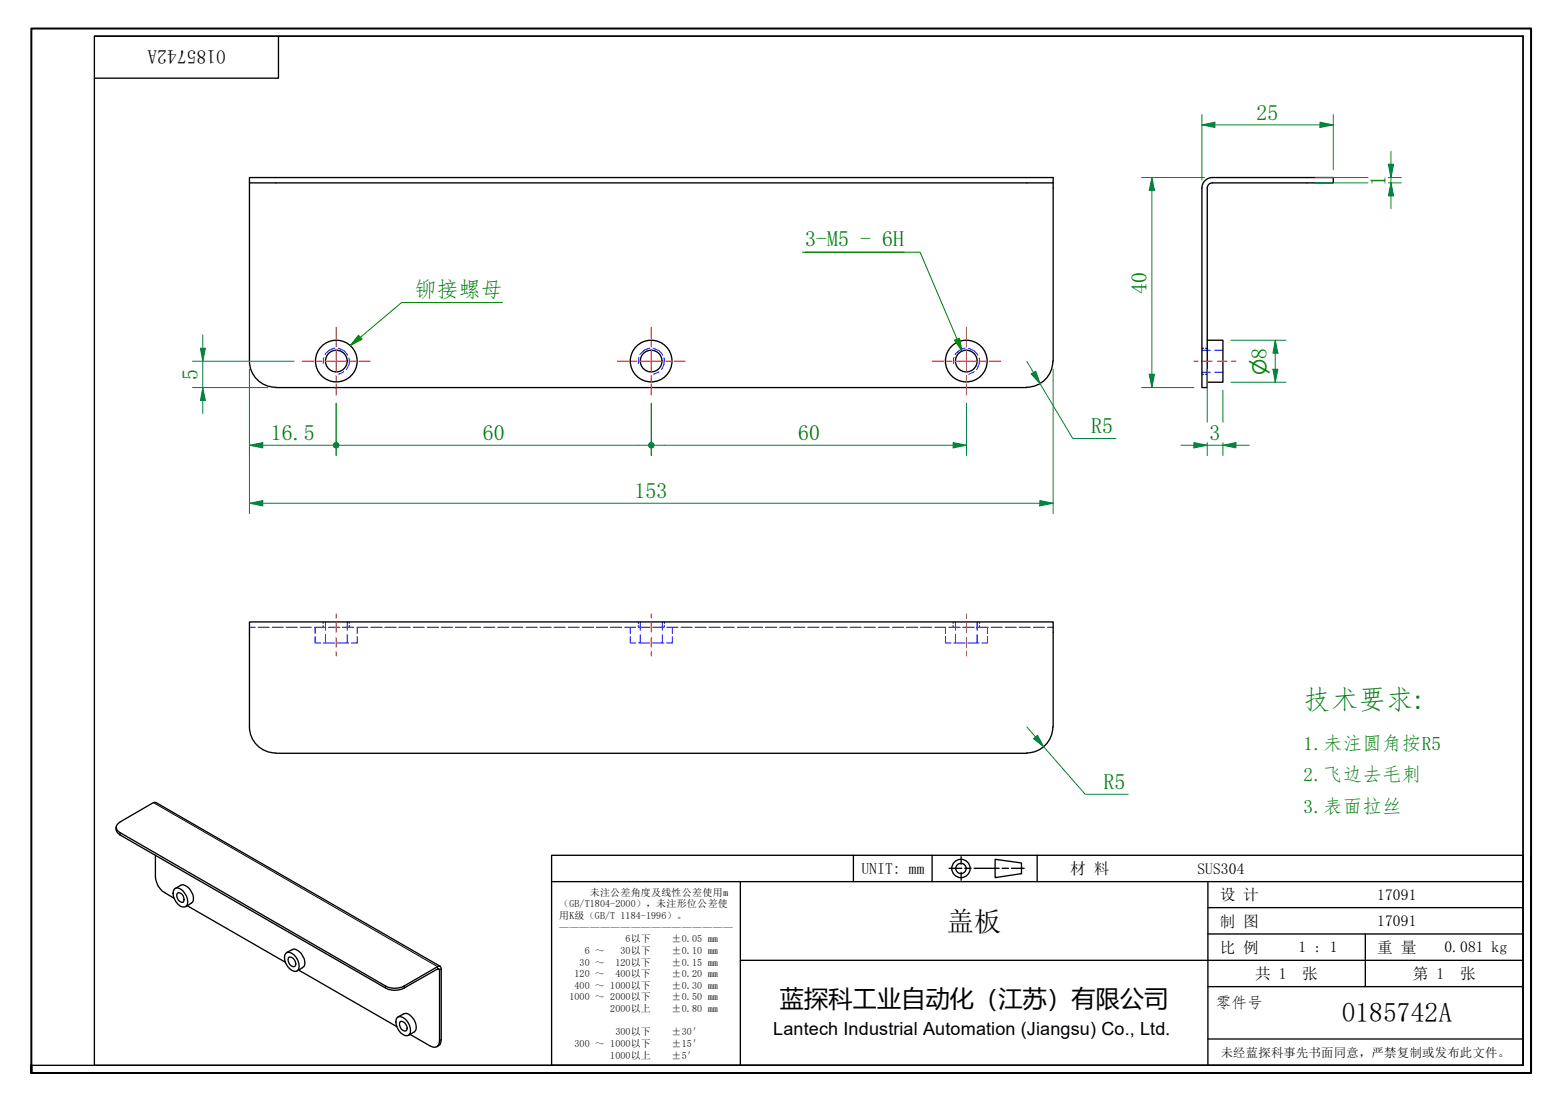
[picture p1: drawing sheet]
<svg xmlns="http://www.w3.org/2000/svg" width="297mm" height="210mm" viewBox="0 0 297 210" stroke-linecap="round" stroke-linejoin="round" font-family="sans-serif">
<g fill="none" stroke="#00f" stroke-width=".19">
<path d="M61.7 68.1l-.2 1.2M63.8 66.3a2.36 2.36 0 0 0-1.9 1.2M64.4 66.3a2.26 2.26 0 0 1 1.8 1.4M65.5 70.8l-1 .5M66.4 68.2a2.13 2.13 0 0 1-.5 2.2M121.7 68.1l-.2 1.2M123.8 66.3a2.61 2.61 0 0 0-1.9 1.2M124.3 66.3a2.23 2.23 0 0 1 1.9 1.4M125.5 70.8l-1 .5M126.4 68.2a2.55 2.55 0 0 1-.5 2.2M181.7 68.1l-.2 .1v1.1M183.8 66.3a2.61 2.61 0 0 0-1.9 1.2"/>
<path d="M184.3 66.3a2.5 2.5 0 0 1 1.9 1.4M185.5 70.8l-1 .5M186.4 68.2a2.55 2.55 0 0 1-.5 2.2M228.9 70.9h1.5M228.9 66.7h1.5M228.9 71.3h.3M228.9 66.3h.3M229.5 71.3h.4M229.5 66.3h.4M231.3 70.9h1.6M231.3 66.7h1.6M47.5 119.5h1.1"/>
<path d="M49.1 119.5h2.1M51.8 119.5h2.2M54.5 119.5h2.1M57.1 119.5h2.2M59.9 119.5h2.1M60 119.5v1.2M61.5 118.5v.3M61.5 119.1v.4M62 118.5v1.6M62.5 119.5h2.2M65.2 119.5h2.2M66.1 118.5v1.6"/>
<path d="M66.5 118.5v.3M66.5 119.1v.4M67.9 119.5h2.1M68 119.5v1.2M70.6 119.5h2.2M73.3 119.5h2.1M75.9 119.5h2.2M78.7 119.5h2.1M81.3 119.5h2.2M84 119.5h2.2M86.7 119.5h2.1M89.4 119.5h2.1"/>
<path d="M92.1 119.5h2.1M94.7 119.5h2.2M97.4 119.5h2.2M100.1 119.5h2.2M102.8 119.5h2.2M105.5 119.5h2.1M108.2 119.5h2.1M110.9 119.5h2.1M113.5 119.5h2.2M116.2 119.5h2.2M118.9 119.5h2.1M120 119.5v1.2"/>
<path d="M121.5 118.5v.3M121.5 119.1v.4M121.6 119.5h2.2M121.9 118.5v1.6M124.3 119.5h2.1M126.1 118.5v1.6M126.5 118.5v.3M126.5 119.1v.4M126.9 119.5h2.2M128 119.5v1.2M129.7 119.5h2.1M132.3 119.5h2.2"/>
<path d="M135 119.5h2.2M137.7 119.5h2.1M140.4 119.5h2.2M143.1 119.5h2.1M145.7 119.5h2.2M148.5 119.5h2.1M151.1 119.5h2.2M153.8 119.5h2.2M156.5 119.5h2.1M159.2 119.5h2.2M161.9 119.5h2.1M164.5 119.5h2.2"/>
<path d="M167.3 119.5h2.1M169.9 119.5h2.2M172.6 119.5h2.2M175.3 119.5h2.1M178 119.5h2.1M180 119.5v1.2M180.7 119.5h2.1M181.5 118.5v.3M181.5 119.1v.4M181.9 118.5v1.6M183.3 119.5h2.2M186 119.5h2.2"/>
<path d="M186.1 118.5v1.6M186.5 118.5v.3M186.5 119.1v.4M188 119.5v1.2M188.7 119.5h2.2M191.4 119.5h2.1M194.1 119.5h2.1M196.8 119.5h2.1M199.5 119.5h1M60 121.3v1.2h1.1M61.6 122.5h2.2M62 120.9v1.6"/>
<path d="M64.3 122.5h2.1M66.1 120.9v1.6M68 121.3v1.2h-1.1M120 121.3v1.2h1.1M121.6 122.5h2.2M121.9 120.9v1.6M124.3 122.5h2.1M126.1 120.9v1.6M128 121.3v1.2h-1.1M180 121.3v1.2h1.1M181.6 122.5h2.2M181.9 120.9v1.6"/>
<path d="M184.3 122.5h2.1M186.1 120.9v1.6M188 121.3v1.2h-1.1"/>
</g>
<g fill="none" stroke="#000" stroke-width=".25">
<path d="M47.5 33.8h153v1h-153zM47.5 34.8v34a5 5 0 0 0 5 5M200.5 34.8v34M230.8 33.8h23.1v1h-23.1M230.9 33.8a2 2 0 0 0-2 2v38h1v-38a.99 .99 0 0 1 1-1M52.5 73.8h143M200.5 68.8a5 5 0 0 1-5 5M229.9 64.8h3v8h-3M47.5 138.4a5 5 0 0 0 5 5M47.5 138.5v-20h153v20M200.5 138.4a5 5 0 0 1-5 5M22.1 157.6a1.39 1.39 0 0 0 .8 1.4l50.5 29.2a3.8 3.8 0 0 0 3.6 0l6.3-3.6h.3l.1 13.6a1.08 1.08 0 0 1-.5 1.2 1.08 1.08 0 0 1-1.3-.2l-3.9-2.2"/>
<path d="M52.5 143.5h143M29.6 162.9v4.1a3.6 3.6 0 0 0 1.8 3l1.7 1.1M33.2 169.3a1.14 1.14 0 0 1 1.6 .3 2.47 2.47 0 0 1 .7 3 1.14 1.14 0 0 1-1.6-.4 2.44 2.44 0 0 1-.7-2.9zM33.3 169.3l1.1-.7a1.65 1.65 0 0 1 2 1.2 2.1 2.1 0 0 1 .3 2l-1.3 .9M33.8 170.2a1.02 1.02 0 0 1 1.3 1.2l-.2 .5a1.19 1.19 0 0 1-1.1-1.7zM35.6 172.5l18.8 10.8M54.4 181.6a1.14 1.14 0 0 1 1.6 .3 2.47 2.47 0 0 1 .7 2.9 1.14 1.14 0 0 1-1.6-.3 2.47 2.47 0 0 1-.7-2.9zM54.5 181.5l1.1-.6a1.65 1.65 0 0 1 2 1.1 2.1 2.1 0 0 1 .3 2.1l-1.3 .8M55 182.3a1.15 1.15 0 0 1 1.1 .6 1.15 1.15 0 0 1 0 1.2 1.21 1.21 0 0 1-1.1-1.8zM56.8 184.8l18.8 10.8M75.6 193.8a1.14 1.14 0 0 1 1.6 .4 2.47 2.47 0 0 1 .7 2.9 1.14 1.14 0 0 1-1.6-.3 2.47 2.47 0 0 1-.7-3zM75.8 193.7l1-.6a1.3 1.3 0 0 1 1.7 .7 2.06 2.06 0 0 1 .4 2.8l-1.1 .6"/>
<path d="M76.2 194.6a1.15 1.15 0 0 1 1.1 .5 1.15 1.15 0 0 1 0 1.3 1.21 1.21 0 0 1-1.1-1.8zM83.8 184.1l-54.1-31.2h-.5l-6.3 3.7a1.06 1.06 0 0 0-.8 1 1.06 1.06 0 0 0 .8 1l50.5 29.2a3.8 3.8 0 0 0 3.6 0l6.3-3.7h.5l.2 .5v13.4a1.15 1.15 0 0 1-.8 1.4"/>
<circle cx="64" cy="68.8" r="2.06"/>
<circle cx="64" cy="68.8" r="4"/>
<circle cx="124" cy="68.8" r="2.06"/>
<circle cx="124" cy="68.8" r="4"/>
<circle cx="184" cy="68.8" r="2.06"/>
<circle cx="184" cy="68.8" r="4"/>
</g>
<path d="M22.9 158.6v.4M29.2 152.9l54.1 31.2v.5l.4 .2 .3-.2M73.4 187.8v.4M77 187.8v.4M84 198l-.3 .2" fill="none" stroke="#000" stroke-width=".19"/>
<path d="M6 204.4v-1.5v1.5M6 202.9v-197.5h285.5v199h-285.5" fill="none" stroke="#000" stroke-width=".38"/>
<path d="M18 6.9h272v196h-272zM18 6.9h272M53 6.9v8h-35M290 6.9v196h-284" fill="none" stroke="#000" stroke-width=".25"/>
<g fill="none" stroke="#000" stroke-width=".25">
<path d="M105 162.9h185v40h-185zM105 167.9h185M141 167.9v35M162.5 162.9v5M177.5 162.9v5M180.7 165.4h2.4M183 163.2v1.4M183 166.2v1.5M183.7 165.4h1.2M185.5 165.4h4.7M189.5 163.7l5 .7v2l-5 .8zM190.8 165.4h1.2"/>
<path d="M192.6 165.4h2.4M197.5 162.9v5M230 167.9v35M230 177.9h60M230 172.9h60M260 177.9v10M291.5 162.9v41.5h-186.5M141 182.9h149M230 197.9h60M230 187.9h60"/>
<circle cx="183" cy="165.4" r="1.75"/>
<circle cx="183" cy="165.4" r=".98"/>
</g>
<g fill="none" stroke="#f00" stroke-width=".19">
<path d="M57.5 68.8h2.2M60.2 68.8h1.1M61.8 68.8h4.4M64 62.3v2.2M64 65v1.1M64 66.6v4.4M64 71.5v1.1M64 73.1v2.2M66.7 68.8h1.1M68.3 68.8h2.2M117.5 68.8h2.2M120.2 68.8h1.1"/>
<path d="M121.9 68.8h4.3M124 62.3v2.2M124 65v1.1M124 66.6v4.4M124 71.5v1.1M124 73.1v2.2M126.7 68.8h1.1M128.3 68.8h2.2M177.5 68.8h2.2M180.2 68.8h1.1M181.9 68.8h4.3M184 62.3v2.2"/>
<path d="M184 65v1.1M184 66.6v4.4M184 71.5v1.1M184 73.1v2.2M186.7 68.8h1.1M188.3 68.8h2.2"/>
</g>
<g fill="none" stroke="#f00" stroke-width=".19">
<path d="M227.3 68.8h.9M229 68.8h1.8M231.8 68.8h1.9M234.5 68.8h.8M64 116.9v.9M64 118.7v1.7M124 116.9v.9M124 118.7v1.7M184 116.9v.9M184 118.7v1.7M64 121.4v1.9M64 124.1v.8"/>
<path d="M124 121.4v1.9M124 124.1v.8M184 121.4v1.9M184 124.1v.8"/>
</g>
<path d="M47.5 84.8h2.5" fill="none" stroke="#00803f" stroke-width=".19"/>
<path d="M47.5 84.8l2.5-.5v1z" fill="#00803f"/>
<path d="M47.5 84.8l2.5-.5v1zM61.5 84.8h1.9" fill="none" stroke="#00803f" stroke-width=".19"/>
<circle cx="64" cy="84.8" r=".63" fill="#00803f"/>
<path d="M47.5 70.3v16.5M64 76.8v10M50 84.8h11.5M64.6 84.8h1.9" fill="none" stroke="#00803f" stroke-width=".19"/>
<circle cx="64" cy="84.8" r=".63" fill="#00803f"/>
<path d="M121.5 84.8h1.9" fill="none" stroke="#00803f" stroke-width=".19"/>
<circle cx="124" cy="84.8" r=".63" fill="#00803f"/>
<path d="M64 76.8v10M124 76.8v10M66.5 84.8h55M124.7 84.8h1.8" fill="none" stroke="#00803f" stroke-width=".19"/>
<circle cx="124" cy="84.8" r=".63" fill="#00803f"/>
<path d="M181.5 84.8h2.5" fill="none" stroke="#00803f" stroke-width=".19"/>
<path d="M181.5 84.3l2.5 .5-2.5 .5z" fill="#00803f"/>
<path d="M38.6 73.8v2.5M124 76.8v10M184 76.8v10M126.5 84.8h55M181.5 84.3l2.5 .5-2.5 .5z" fill="none" stroke="#00803f" stroke-width=".19"/>
<path d="M38.6 73.8l.5 2.5h-.9z" fill="#00803f"/>
<path d="M38.6 73.8l.5 2.5h-.9zM38.6 66.3v2.5" fill="none" stroke="#00803f" stroke-width=".19"/>
<path d="M38.2 66.3h.9l-.5 2.5z" fill="#00803f"/>
<path d="M228.9 23.8h2.4M36.6 73.8h14.4M36.6 68.8h19.4M38.2 66.3h.9l-.5 2.5zM38.6 63.8v2.5M38.6 68.8v5M38.6 76.3v2.5" fill="none" stroke="#00803f" stroke-width=".19"/>
<path d="M228.9 23.8l2.4-.5v1z" fill="#00803f"/>
<path d="M228.9 23.8l2.4-.5v1zM251.3 23.8h2.6" fill="none" stroke="#00803f" stroke-width=".19"/>
<path d="M251.3 23.3l2.6 .5-2.6 .5z" fill="#00803f"/>
<path d="M219.3 33.8v2.5M228.9 21.8v12.5M231.3 23.8h20M251.3 23.3l2.6 .5-2.6 .5zM253.9 21.8v10.5" fill="none" stroke="#00803f" stroke-width=".19"/>
<path d="M219.3 33.8l.5 2.5h-1z" fill="#00803f"/>
<path d="M219.3 33.8l.5 2.5h-1zM219.3 71.3v2.5" fill="none" stroke="#00803f" stroke-width=".19"/>
<path d="M218.8 71.3h1l-.5 2.5z" fill="#00803f"/>
<path d="M217.4 33.8h12M219.3 36.3v35M217.4 73.8h9.9M218.8 71.3h1l-.5 2.5zM47.5 95.9h2.5" fill="none" stroke="#00803f" stroke-width=".19"/>
<path d="M47.5 95.9l2.5-.6v1.1z" fill="#00803f"/>
<path d="M47.5 95.9l2.5-.6v1.1zM198 95.9h2.5" fill="none" stroke="#00803f" stroke-width=".19"/>
<path d="M198 95.3l2.5 .6-2.5 .5z" fill="#00803f"/>
<path d="M47.5 70.3v27.5M196.8 71l1.3 2.1M200.5 70.3v27.5M50 95.9h148M198 95.3l2.5 .6-2.5 .5z" fill="none" stroke="#00803f" stroke-width=".19"/>
<path d="M196.3 71.2l.9-.5 .9 2.4z" fill="#00803f"/>
<path d="M264.9 31.3v2.5M195.5 68.8l1.3 2.2M196.3 71.2l.9-.5 .9 2.4zM198.1 73.1l6.2 10.4h8.2" fill="none" stroke="#00803f" stroke-width=".19"/>
<path d="M264.4 31.3h1l-.5 2.5z" fill="#00803f"/>
<path d="M264.4 31.3h1l-.5 2.5zM264.9 34.8v2.5" fill="none" stroke="#00803f" stroke-width=".19"/>
<path d="M264.9 34.8l.5 2.5h-1z" fill="#00803f"/>
<path d="M250.4 34.8h10.1M250.4 33.8h10.1M264.4 34.8h2.4M264.4 33.8h2.4M264.9 34.8l.5 2.5h-1zM264.9 28.8v2.5M264.9 33.8v1M264.9 37.3v2.5M197.2 140.4l1.6 1.9" fill="none" stroke="#00803f" stroke-width=".19"/>
<path d="M196.8 140.7l.7-.6 1.3 2.2z" fill="#00803f"/>
<path d="M227.3 84.8h2.6M195.5 138.5l1.7 1.9M196.8 140.7l.7-.6 1.3 2.2zM198.8 142.3l7.8 9h8.2" fill="none" stroke="#00803f" stroke-width=".19"/>
<path d="M227.3 84.3l2.6 .5-2.6 .5z" fill="#00803f"/>
<path d="M227.3 84.3l2.6 .5-2.6 .5zM232.9 84.8h2.4" fill="none" stroke="#00803f" stroke-width=".19"/>
<path d="M232.9 84.8l2.4-.5v1z" fill="#00803f"/>
<path d="M229.9 70.3v10.1M232.9 74.3v6.1M242.8 64.8v2.5M224.9 84.8h2.4M229.9 84.8h3M229.9 84.3v2.5M232.9 84.8l2.4-.5v1zM232.9 84.3v2.5M235.3 84.8h2.6" fill="none" stroke="#00803f" stroke-width=".19"/>
<path d="M242.8 64.8l.5 2.5h-.9z" fill="#00803f"/>
<path d="M242.8 64.8l.5 2.5h-.9zM242.8 70.3v2.5" fill="none" stroke="#00803f" stroke-width=".19"/>
<path d="M242.4 70.3h.9l-.5 2.5z" fill="#00803f"/>
<path d="M234.4 64.8h10.5M234.4 72.8h10.5M242.4 70.3h.9l-.5 2.5zM242.8 67.3v3" fill="none" stroke="#00803f" stroke-width=".19"/>
<path d="M153.3 48h18.8M182.2 64.6l1 2.3" fill="none" stroke="#008000" stroke-width=".19"/>
<path d="M181.7 64.8l1-.4 .5 2.5z" fill="#008000"/>
<path d="M152.8 48h22.4l7 16.6M68.6 64.2l-1.9 1.6M181.7 64.8l1-.4 .5 2.5z" fill="none" stroke="#008000" stroke-width=".19"/>
<path d="M68.3 63.9l.7 .7-2.3 1.2z" fill="#008000"/>
<path d="M95.7 57.6h-19.2l-7.9 6.6M68.3 63.9l.7 .7-2.3 1.2z" fill="none" stroke="#008000" stroke-width=".19"/>
<text font-size="5.2" fill="#008000" x="248.2" y="135">技术要求:</text>
<g font-size="5.2">
<text x="180.3" y="177.3">盖板</text>
<text x="255.5" y="194.7">0185742A</text>
</g>
<text font-size="4.6" x="148.5" y="191.9">蓝探科工业自动化（江苏）有限公司</text>
<g font-size="4.2" fill="#008000">
<text x="239.3" y="22.8">25</text>
<text x="263.8" y="35.3" transform="rotate(-90 263.8 35.3)">1</text>
<text x="153.3" y="46.9">3-M5 - 6H</text>
<text x="78.9" y="56.5">铆接螺母</text>
<text x="218.3" y="55.9" transform="rotate(-90 218.3 55.9)">40</text>
<text x="241.2" y="68.3" transform="rotate(-90 241.2 68.3)">8</text>
<text x="37.6" y="72.4" transform="rotate(-90 37.6 72.4)">5</text>
<text x="51.6" y="83.7">16.5</text>
<text x="91.9" y="83.8">60</text>
<text x="152" y="83.8">60</text>
<text x="207.8" y="82.5">R5</text>
<text x="230.3" y="83.8">3</text>
<text x="120.8" y="94.8">153</text>
<text x="210.1" y="150.3">R5</text>
</g>
<text font-size="3.7" x="43" y="9.6" transform="rotate(180 43 9.6)">0185742A</text>
<g font-size="3.7" fill="#008000">
<text x="248.2" y="142.8">1.未注圆角按R5</text>
<text x="248.2" y="148.8">2.飞边去毛刺</text>
<text x="248.2" y="154.8">3.表面拉丝</text>
</g>
<text font-size="3.6" fill="#008000" x="241.2" y="71.4" transform="rotate(-90 241.2 71.4)">⌀</text>
<text font-size="3.4" x="147.2" y="197.1">Lantech Industrial Automation (Jiangsu) Co., Ltd.</text>
<g font-size="3">
<text x="164" y="166.4">UNIT: mm</text>
<text x="203.8" y="166.5">材 料</text>
<text x="228" y="166.4">SUS304</text>
<text x="232.3" y="171.5">设 计</text>
<text x="262.3" y="171.4">17091</text>
<text x="232.3" y="176.5">制 图</text>
<text x="262.3" y="176.4">17091</text>
<text x="232.3" y="181.5">比 例</text>
<text x="247.3" y="181.4">1 : 1</text>
<text x="262.3" y="181.5">重 量</text>
<text x="275" y="181.3">0.081 kg</text>
<text x="231.5" y="191.9">零件号</text>
<text x="239" y="186.5">共 1</text>
<text x="248" y="186.5">张</text>
<text x="269" y="186.5">第 1</text>
<text x="278" y="186.5">张</text>
</g>
<text font-size="2.3" x="232.5" y="201.3">未经蓝探科事先书面同意，严禁复制或发布此文件。</text>
<g font-size="1.9">
<text x="106.5" y="172.8">（GB/T1804-2000），未注形位公差使</text>
<text x="112.3" y="170.6">未注公差角度及线性公差使用m</text>
<text x="106.5" y="175">用K级（GB/T 1184-1996）。</text>
<text x="106.5" y="177.3">—————————————————</text>
<text x="119.1" y="179.5">6以下</text>
<text x="127.9" y="179.5">±0.05 mm</text>
<text x="110.4" y="183.9">30 ～</text>
<text x="111.4" y="181.7">6 ～</text>
<text x="117.2" y="183.9">120以下</text>
<text x="118.2" y="181.7">30以下</text>
<text x="127.9" y="181.7">±0.10 mm</text>
<text x="127.9" y="183.9">±0.15 mm</text>
<text x="108.5" y="190.5">1000 ～ 2000以下</text>
<text x="109.4" y="186.1">120 ～</text>
<text x="109.4" y="188.3">400 ～ 1000以下</text>
<text x="117.2" y="186.1">400以下</text>
<text x="127.9" y="186.1">±0.20 mm</text>
<text x="127.9" y="188.3">±0.30 mm</text>
<text x="127.9" y="190.5">±0.50 mm</text>
<text x="116.2" y="192.8">2000以上</text>
<text x="117.2" y="197.2">300以下</text>
<text x="127.9" y="192.8">±0.80 mm</text>
<text x="127.9" y="197.2">±30′</text>
<text x="109.4" y="199.4">300 ～ 1000以下</text>
<text x="116.2" y="201.6">1000以上</text>
<text x="127.9" y="199.4">±15′</text>
<text x="127.9" y="201.6">±5′</text>
</g>
</svg>
